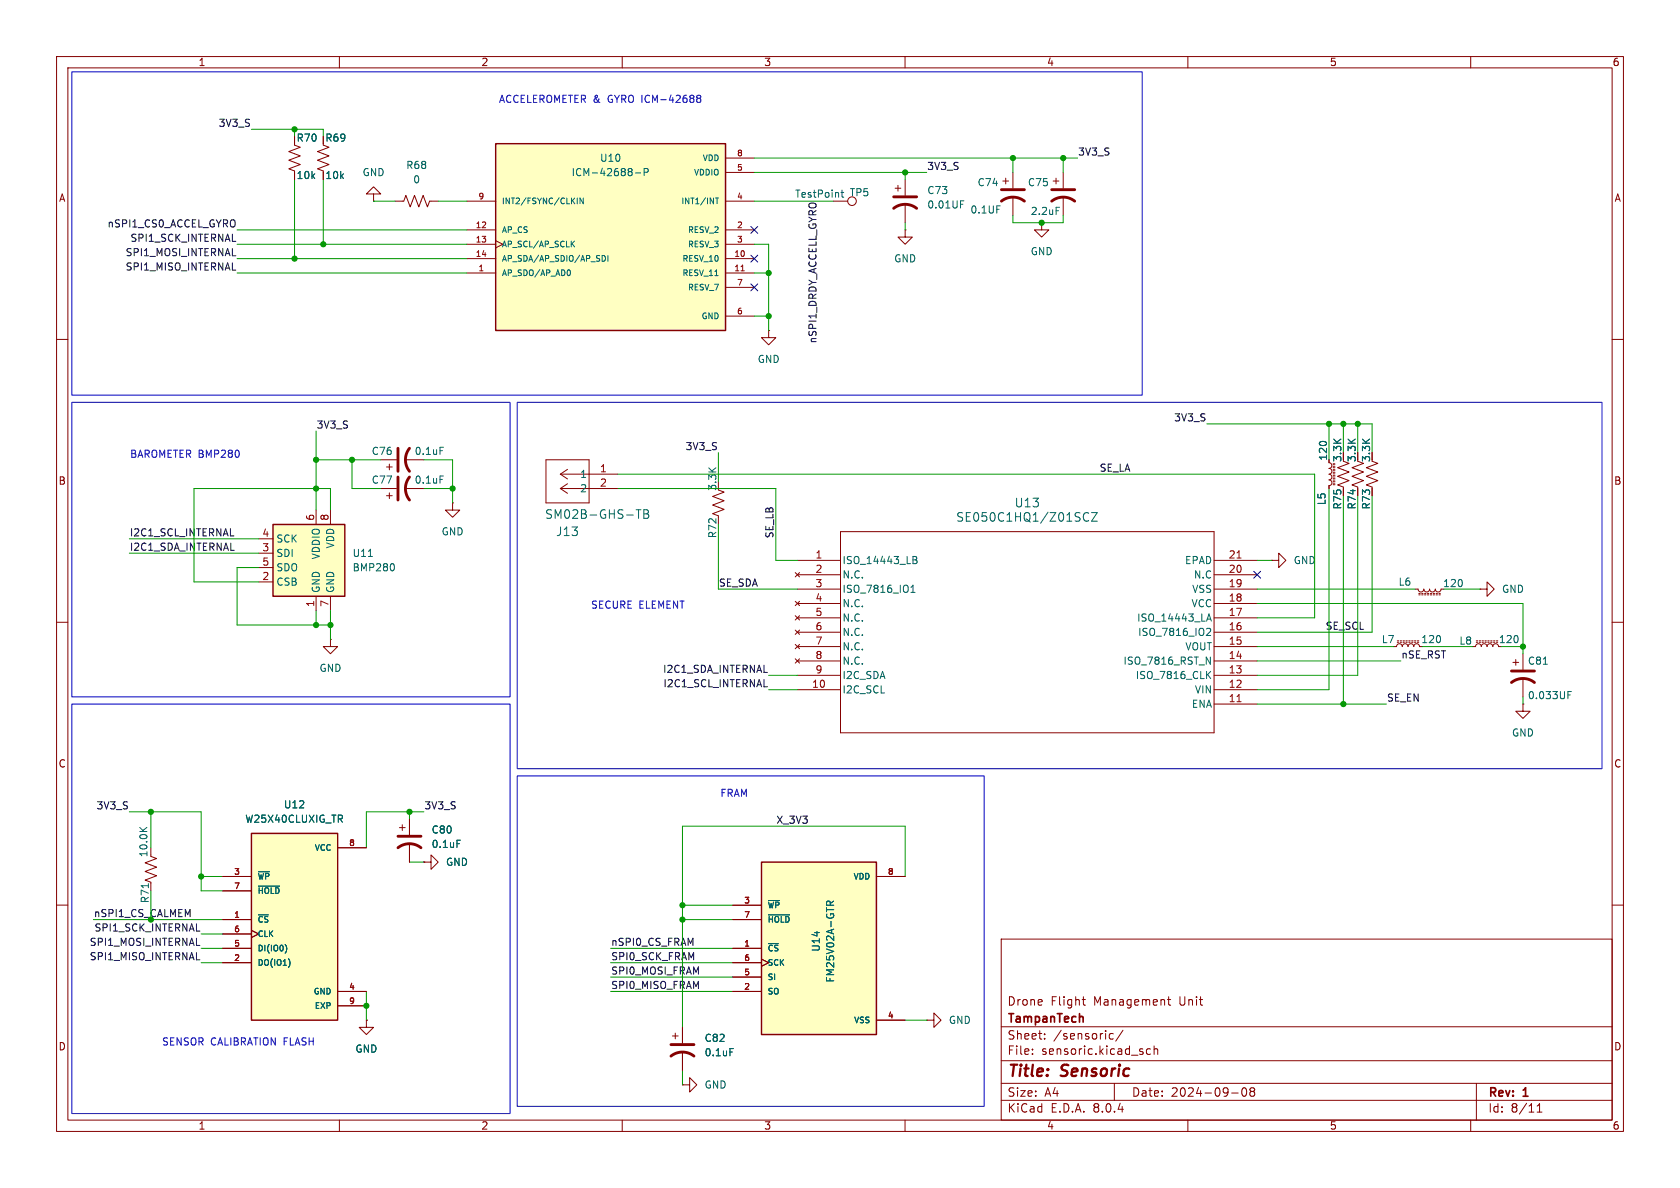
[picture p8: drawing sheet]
<svg xmlns="http://www.w3.org/2000/svg" width="297mm" height="210mm" viewBox="0 0 297 210" stroke-linecap="round" stroke-linejoin="round" font-family="sans-serif">
<g fill="none" stroke="#840000" stroke-width=".18">
<path d="M10 10h277v190h-277zM12 12h273v186h-273zM60 10v2M110 10v2M160 10v2M210 10v2M260 10v2M10 60h2M135.9 58.4v1.3h1.3l-1.3 1.3-1.3-1.3h1.3M135.9 58.4h.1M285 60h2M10 110h2"/>
<path d="M285 110h2M10 160h2M285 160h2M177 166h108v32h-108zM191.3 176.7h.6M191.5 176.2v1.3l.4 .2M206.4 176.7h.6M206.6 176.2v1.3l.4 .2M60 198v2M110 198v2M120.6 191.8h1.3v-1.3l1.3 1.3-1.3 1.2v-1.2M120.6 191.8h.1"/>
<path d="M160 198v2M177 194.5h108M177 191.5h108M177 187.5h108M177 181.5h108M182.5 186.3v.1M182.5 185.5v.1M184.7 183.6v.1M184.7 182.8v.1M196.8 182.8l-.4-.1-.3 .3v.4l.1 .2h.6M197 191.5v3M198.5 182.1l-1.3 2"/>
<path d="M203.4 185.5l-.4-.1-.3 .3v.4l.1 .2h.6M204 185.5l.2-.1 .4 .1 .1 .9M204 184.9v1.5M210 198v2M217.7 193.2h1.2M219.7 192.4l.2-.1a.81 .81 0 0 1 .6 .6 .81 .81 0 0 1-.3 .8l-.2 .1a.81 .81 0 0 1-.3-1.4zM221.2 192.9l-.2-.2 .2-.4 .5 .1 .1 .2-.3 .3M221.2 192.9l-.2 .3v.3l.2 .3 .5-.1 .1-.2-.1-.4-.2-.2M221.2 192.9h.3M260 198v2M261 191.5v6.5M271.7 196.6h.9"/>
<path d="M271.7 195.5l.5-.4v1.5"/>
</g>
<path d="M191.4 179.8l.1 .9" fill="none" stroke="#840000" stroke-width=".3"/>
<path d="M44.4 147.3h15.3v33h-15.3z" fill="#ffffc2"/>
<path d="M44.4 147.3h15.3v33h-15.3z" fill="none" stroke="#840000" stroke-width=".25"/>
<g fill="none" stroke="#840000" stroke-width=".18">
<path d="M57.1 25.7l1.1 .3-2.1 .8 2.1 .8-2.1 .7 2.1 .8-2.1 .7 1 .4M158.2 33.3h1.1M158.7 32.8v1M160 31.8v2.7M160 36.1v3.3M177.3 32h1M177.8 31.5v1M179.1 30.5v2.8M179.1 34.8v3.3M184.1 39.4v1.2h1.3l-1.3 1.3-1.2-1.3h1.2M184.1 39.4h.1M67.3 86.4h2.8"/>
<path d="M67.3 81.3h2.8M68.3 87.6h1M68.3 82.6h1M68.8 82v1.1M68.8 87.1v1M71.6 86.4h3.3M71.6 81.3h3.3M80 88.9v1.3h1.3l-1.3 1.2-1.3-1.2h1.3M80 88.9h.1M96.5 81.3h7.6v7.6h-7.6zM99.1 86.4h10.1M99.1 86.4l1.2 .8"/>
<path d="M99.1 83.8h10.1M99.1 83.8l1.2 .9M100.3 85.5l-1.2 .9M100.3 83l-1.2 .8M127 86.6l1 .4-2 .8 2 .7-2 .8 2 .7-2 .8 1 .4v1.5M267.5 117.1h1M268 116.6v1M269.2 115.6v2.8M269.2 119.9v3.3M26.7 151.4l1 .4-2 .7 2 .8-2 .8 2 .7-2 .8 1 .4v1.5M39.4 154.9h5M39.4 157.5h5"/>
<path d="M59.7 149.9h5.1M70.6 146.3h1M71.1 145.8v1M72.4 144.8v2.8M72.4 149.1v3.3M74.9 152.4h1.3v-1.3l1.3 1.3-1.3 1.3v-1.3M74.9 152.4h.1M39.4 162.6h5M39.4 170.2h5M39.4 167.6h5M39.4 165.1h5M44.4 164.5l1.3 .6-1.3 .6"/>
<path d="M59.7 175.3h5.1M59.7 177.8h5.1M64.8 180.3v1.3h1.2l-1.2 1.3-1.3-1.3h1.3M64.8 180.3h.1"/>
</g>
<g fill="none" stroke="#006464" stroke-width=".18">
<path d="M169.8 36.1h.4M169.8 35.5h.6M77.8 79.1h.6M77.8 84.1h.6M112.4 90.1h.9M112.9 90.1v1.5M113.8 90.1h.5l.3 .2v.2l-.3 .3a.41 .41 0 0 1 .4 .4 .41 .41 0 0 1-.3 .4h-.6zM113.8 90.8h.5M272.8 117.4h.8M277.2 122.9h.4M277.2 122.2h.6M24.7 146.3l.7 .7"/>
<path d="M26 146.3l-.7 .5M26.2 156.2v.7M45.7 154.1h1.9M45.7 156.6h3.7M60.1 144.8l.4 .6M60.5 144.2v.4M80.8 148.5h.6M45.7 161.7h1.7M50.5 167a1.19 1.19 0 0 1 0 1.4M51.2 169.8l.1 .4-.1 .5"/>
</g>
<path d="M158 36.8a3.3 3.3 0 0 1 4.1 0M158 34.8h4.1M177 35.6a3.3 3.3 0 0 1 4.1 0M177 33.5h4.1M70.4 79.2v4.1M72.4 79.2a3.3 3.3 0 0 0 0 4.1M70.4 84.3v4.1M72.4 84.3a3.3 3.3 0 0 0 0 4.1M267.2 118.6h4.1M267.2 120.7a3.3 3.3 0 0 1 4.1 0M70.4 149.9a3.3 3.3 0 0 1 4 0M70.4 147.8h4" fill="none" stroke="#840000" stroke-width=".51"/>
<path d="M87.6 25.4h40.7v33h-40.7z" fill="#ffffc2"/>
<path d="M87.6 25.4h40.7v33h-40.7z" fill="none" stroke="#840000" stroke-width=".25"/>
<g fill="none" stroke="#840000" stroke-width=".18">
<path d="M52.1 25.7l1 .3-2 .8 2 .8-2 .7 2 .8-2 .7 1 .4M66 34.3h1.3l-1.3-1.3-1.2 1.3h1.2v1.3M66 35.6h.1M69.8 35.6h1.6l.4-1.1 .7 2.1 .8-2.1 .7 2.1 .8-2.1 .8 2.1 .3-1h1.6M82.5 35.6h5.1M128.3 35.6h5M128.3 30.5h5M128.3 27.9h5M147.3 35.6h2.6M186.2 32h1M186.7 31.5v1M188 30.5v2.8"/>
<path d="M188 34.8v3.3M82.5 48.3h5.1M82.5 45.7h5.1M82.5 40.6h5.1M82.5 43.2h5.1M87.6 42.5l1.3 .7-1.3 .6M128.3 48.3h5M128.3 45.7h5M128.3 40.6h5M128.3 43.2h5M128.3 55.9h5M128.3 50.8h5"/>
<path d="M160 40.6v1.3h1.3l-1.3 1.3-1.3-1.3h1.3M160 40.6h.1M240 81.5l1 .4-2 .8 2 .7-2 .8 2 .8-2 .7 1 .4v.3M242.6 81.5l1 .4-2 .8 2 .7-2 .8 2 .8-2 .7 1 .4v.3M163.8 180.3h1.3v-1.2l1.3 1.2-1.3 1.3v-1.3M163.8 180.3h.1"/>
<circle cx="150.6" cy="35.6" r=".76"/>
</g>
<g fill="none" stroke="#006464" stroke-width=".18">
<path d="M102.1 35v1M103.1 35v1l-.6-1v1M112.3 30.6h1M113.9 30.5l.6-.1 .1-.2-.1-.3-.6-.1v1.3M126.5 35h.6M126.8 35v1M148.7 34h.5M148.9 33.6v1.1l.3 .2M186.7 36.6h.6M100.6 47.7a.64 .64 0 0 1 0 1M101.1 43.1l.5 .5M101.6 42.6l-.6 .6"/>
<path d="M106.5 45.2a.51 .51 0 0 1 .5 .5 .51 .51 0 0 1-.5 .5M107.5 45.2v1M126.4 48.7h.6"/>
</g>
<path d="M131 47.9h.6" fill="none" stroke="#a90000" stroke-width=".18"/>
<path d="M185.9 35.6a3.3 3.3 0 0 1 4.1 0M185.9 33.5h4.1" fill="none" stroke="#840000" stroke-width=".51"/>
<path d="M134.6 152.4h20.3v30.5h-20.3z" fill="#ffffc2"/>
<path d="M134.6 152.4h20.3v30.5h-20.3z" fill="none" stroke="#840000" stroke-width=".25"/>
<g fill="none" stroke="#840000" stroke-width=".18">
<path d="M234.9 84.8l.4 .2 .2 .3-.2 .4-.4 .2v.5M234.9 82.8l.4 .1 .2 .4-.2 .4-.4 .1 .5 .2v.5l-.2 .2-.3 .1M234.9 81.8l.4 .1 .2 .4-.2 .4-.4 .1M235.7 82.4v.3M235.7 82.9v.3M235.7 83.4v.3M235.7 83.9v.3M235.7 84.5v.2M235.7 85v.2M235.7 85.5v.2M236 82.4v.3M236 82.9v.3"/>
<path d="M236 83.4v.3M236 83.9v.3M236 84.5v.2M236 85v.2M236 85.5v.2M237.5 81.5l1 .4-2 .8 2 .7-2 .8 2 .8-2 .7 1 .4v1.5M246.4 114.3h.5l.1-.4 .4-.1 .4 .1 .1 .4 .1-.3 .3-.2 .4 .1 .2 .4 .2-.4 .5-.1 .2 .2 .1 .3 .2-.4 .4-.1 .3 .2 .2 .3M247 113.5h.3M247 113.3h.3M247.5 113.5h.3M247.5 113.3h.3M248 113.5h.3"/>
<path d="M248 113.3h.3M248.5 113.5h.3M248.5 113.3h.3M249 113.5h.3M249 113.3h.3M249.6 113.5h.2M249.6 113.3h.2M250.1 113.5h.2M250.1 113.3h.2M250.6 113.5h.2M250.6 113.3h.2M260.3 114.3h.6l.1-.4 .4-.1 .3 .1 .2 .4 .1-.3 .3-.2 .4 .1 .2 .4 .2-.4 .5-.1 .2 .2 .1 .3 .2-.4 .4-.1 .3 .2 .1 .3"/>
<path d="M261 113.5h.2M261 113.3h.2M261.5 113.5h.2M261.5 113.3h.2M262 113.5h.3M262 113.3h.3M262.5 113.5h.3M262.5 113.3h.3M263 113.5h.3M263 113.3h.3M263.5 113.5h.3M263.5 113.3h.3"/>
<path d="M264 113.5h.3M264 113.3h.3M154.9 154.9h5.1M129.5 167.6h5.1M129.5 175.3h5.1M129.5 160h5.1M129.5 172.7h5.1M129.5 170.2h5.1M129.5 162.6h5.1M134.6 169.5l1.3 .7-1.3 .6M118.9 183.1h1M119.4 182.6v1"/>
<path d="M120.6 181.6v2.8M120.6 185.9v3.3M154.9 180.3h5.1"/>
</g>
<path d="M135.8 159.2h2M147.4 159.3l-.6 .4M135.8 166.8h1.8M135.8 161.7h3.8M146.8 160l-.1-.6-.2-.1-.3 .1-.1 .6h1.3M129 185.4h.7" fill="none" stroke="#006464" stroke-width=".18"/>
<path d="M118.6 186.7a3.3 3.3 0 0 1 4.1 0M118.6 184.7h4.1" fill="none" stroke="#840000" stroke-width=".51"/>
<path d="M48.3 92.7h12.7v12.7h-12.7z" fill="#ffffc2"/>
<path d="M48.3 92.7h12.7v12.7h-12.7z" fill="none" stroke="#840000" stroke-width=".25"/>
<g fill="none" stroke="#840000" stroke-width=".18">
<path d="M45.7 97.8h2.6M45.7 95.3h2.6M55.9 90.2v2.5M58.4 90.2v2.5M141 99.1h7.6M148.6 94h66v35.5h-66zM214.6 99.1h7.6M224.8 99.1h1.3v-1.3l1.2 1.3-1.2 1.2v-1.2M224.8 99.1h.1M234.9 85.9v.5M237.5 86.4v1.2M45.7 102.9h2.6"/>
<path d="M45.7 100.3h2.6M55.9 105.4v2.6M58.4 113v1.3h1.3l-1.3 1.3-1.3-1.3h1.3M58.4 113h.1M58.4 105.4v2.6M140.6 101.2l.8 .8M140.6 106.3l.8 .8M140.6 108.8l.8 .8M140.6 111.4l.8 .7M140.6 113.9l.8 .8M140.6 116.5l.8 .7M141 104.1h7.6"/>
<path d="M141 119.4h7.6M141 116.8h7.6M141 114.3h7.6M141 111.8h7.6M141 109.2h7.6M141 106.7h7.6M141 101.6h7.6M141.4 101.2l-.8 .8M141.4 106.3l-.8 .8M141.4 108.8l-.8 .8M141.4 111.4l-.8 .7M141.4 113.9l-.8 .8"/>
<path d="M141.4 116.5l-.8 .7M214.6 104.1h7.6M214.6 119.4h7.6M214.6 116.8h7.6M214.6 114.3h7.6M214.6 111.8h7.6M214.6 109.2h7.6M214.6 106.7h7.6M214.6 101.6h7.6M250.2 104.1h.5l.1 .4 .4 .1 .4-.1 .1-.4 .1 .4 .3 .1 .5-.1 .1-.4 .1 .3 .3 .2h.4l.2-.5 .2 .4 .4 .1 .3-.1 .2-.4M250.8 104.9h.3M250.8 105.2h.3"/>
<path d="M251.3 104.9h.3M251.3 105.2h.3M251.8 104.9h.3M251.8 105.2h.3M252.3 104.9h.3M252.3 105.2h.3M252.9 104.9h.2M252.9 105.2h.2M253.4 104.9h.2M253.4 105.2h.2M253.9 104.9h.2M253.9 105.2h.2"/>
<path d="M254.4 104.9h.2M254.4 105.2h.2M261.6 104.1h1.3v-1.2l1.3 1.2-1.3 1.3v-1.3M261.6 104.1h.1M141 121.9h7.6M214.6 121.9h7.6M214.6 124.5h7.6M269.2 124.5v1.2h1.3l-1.3 1.3-1.2-1.3h1.2M269.2 124.5h.1M39.4 154.9h5M39.4 157.5h5M59.7 149.9h5.1"/>
<path d="M72.4 144.8v2.8M72.4 149.1v3.3M74.9 152.4h.1M154.9 154.9h5.1M39.4 167.6h5M39.4 170.2h5M39.4 162.6h5M39.4 165.1h5M44.4 164.5l1.3 .6-1.3 .6M59.7 175.3h5.1M59.7 177.8h5.1M129.5 167.6h5.1"/>
<path d="M129.5 175.3h5.1M129.5 160h5.1M129.5 172.7h5.1M129.5 170.2h5.1M129.5 162.6h5.1M134.6 169.5l1.3 .7-1.3 .6M64.8 180.3h.1M120.6 181.6v2.8M120.6 185.9v3.3M154.9 180.3h5.1"/>
</g>
<g fill="none" stroke="#006464" stroke-width=".18">
<path d="M65.1 98.4h.7M69.5 99.7l.2 .4-.2 .7M161.4 98.4l.6 .1 .1 .2-.3 .3M161.4 99h.4M161.8 99l.3 .2v.3l-.7 .1M191.5 91.5a.57 .57 0 0 0 .3 .6 .57 .57 0 0 0 .7-.1M192.5 90.8l-.1-.1a.59 .59 0 0 0-.6 0 .59 .59 0 0 0-.3 .6M193 90.6h1l-1 1.5h1M161 104.7h.8M161 103.8l.4-.4v1.3M213.2 116.1l.8 1.3v-1.3M213.3 109.8l.4-1.3 .5 1.3"/>
<path d="M213.4 111.1h.4l.2 .3-.8 .9h.8M213.4 109.4h.6M213.5 119.2l.5 .8M214 118.7l-.7 .7M45.7 154.1h1.9M45.7 156.6h3.7M60.1 144.8l.4 .6M60.5 144.2v.4M80.8 148.5h.6M135.8 159.2h2M147.4 159.3l-.6 .4M45.7 161.7h1.7"/>
<path d="M50.5 167a1.19 1.19 0 0 1 0 1.4M51.2 169.8l.1 .4-.1 .5M135.8 166.8h1.8M135.8 161.7h3.8M146.8 160l-.1-.6-.2-.1-.3 .1-.1 .6h1.3M129 185.4h.7"/>
</g>
<path d="M218.7 98.6h.7M218.7 124h.7" fill="none" stroke="#a90000" stroke-width=".18"/>
<path d="M40.7 94.7h.6M135.1 121.4h.6" fill="none" stroke="#0f0f0f" stroke-width=".18"/>
<path d="M12.7 12.7h189.2v57.2h-189.2zM123.4 17.4l-.2-.3 .2-.3 .4 .1 .1 .2-.3 .3M123.4 17.4l-.2 .2v.4l.2 .1h.2l.3-.2v-.3l-.3-.2M123.4 17.4h.2M12.7 71.1h77.5v52.1h-77.5zM91.4 71.1h191.8v64.8h-191.8zM12.7 124.5h77.5v72.4h-77.5zM91.4 137.2h82.6v58.4h-82.6z" fill="none" stroke="#0000c2" stroke-width=".18"/>
<g fill="none" stroke="#009600" stroke-width=".18">
<path d="M44.4 22.9h12.7v1.2M52.1 22.9v1.2M52.1 31.8v13.9M57.1 31.8v11.4M66 35.6h3.8M77.5 35.6h5M133.3 35.6h14M133.3 27.9h57.2M133.3 30.5h30.5M160 30.5v1.3M160 39.4v1.2M179.1 38.1v1.3h8.9v-1.3"/>
<path d="M179.1 27.9v2.6M188 27.9v2.6M41.9 48.3h40.6M41.9 45.7h40.6M41.9 43.2h40.6M41.9 40.6h40.6M133.3 48.3h2.6M133.3 43.2h2.6v15.2M133.3 55.9h2.6M55.9 76.2v14M213.4 74.9h29.2v5.1M234.9 74.9v6.4"/>
<path d="M237.5 74.9v5.1M240 74.9v5.1M22.9 95.3h22.8M22.9 97.8h22.8M55.9 81.3h11.4M58.4 90.2v-3.8h-24.1v16.5h11.4M62.2 81.3v5.1h5.1M74.9 81.3h5.1v7.6M74.9 86.4h5.1M109.2 83.8h123.2v25.4h-10.2M109.2 86.4h28v12.7h3.8M127 92.7v11.4h14"/>
<path d="M127 80v5.1M222.2 99.1h2.6M234.9 86.4v35.5h-12.7M237.5 87.6v36.9M240 87.6v31.8h-17.8M242.6 87.6v24.2h-20.4M45.7 100.3h-3.8v10.2h16.5M55.9 108v2.5M58.4 108v5M135.9 119.4h5.1M222.2 116.8h25.4M222.2 104.1h28"/>
<path d="M222.2 114.3h24.2M222.2 106.7h47v8.9M251.5 114.3h8.8M255.3 104.1h6.3M265.4 114.3h3.8M135.9 121.9h5.1M222.2 124.5h22.9M269.2 123.2v1.3M22.9 143.5h12.7v14h3.8M26.7 143.5v6.4M26.7 157.5v5.1M35.6 154.9h3.8"/>
<path d="M72.4 152.4h2.5M72.4 143.5v1.3M74.9 143.5h-10.1v6.4M160 154.9v-8.8h-39.4v35.5M16.5 162.6h22.9M35.6 165.1h3.8M35.6 167.6h3.8M35.6 170.2h3.8M64.8 175.3v5M107.9 167.6h21.6M107.9 170.2h21.6M107.9 172.7h21.6"/>
<path d="M107.9 175.3h21.6M120.6 162.6h8.9M120.6 160h8.9M120.6 189.2v2.6M160 180.3h3.8"/>
</g>
<path d="M132.7 50.2l1.3 1.2M132.7 40l1.3 1.2M132.7 45.1l1.3 1.2M134 50.2l-1.3 1.2M134 40l-1.3 1.2M134 45.1l-1.3 1.2M221.6 101l1.3 1.2M222.9 101l-1.3 1.2" fill="none" stroke="#000084" stroke-width=".18"/>
<g fill="#009600" stroke="#009600" stroke-width=".18">
<circle cx="120.6" cy="162.6" r=".46"/>
<circle cx="72.4" cy="143.5" r=".46"/>
<circle cx="120.6" cy="160" r=".46"/>
<circle cx="179.1" cy="27.9" r=".46"/>
<circle cx="160" cy="30.5" r=".46"/>
<circle cx="188" cy="27.9" r=".46"/>
<circle cx="184.1" cy="39.4" r=".46"/>
<circle cx="135.9" cy="55.9" r=".46"/>
<circle cx="58.4" cy="110.5" r=".46"/>
<circle cx="55.9" cy="110.5" r=".46"/>
<circle cx="80" cy="86.4" r=".46"/>
<circle cx="62.2" cy="81.3" r=".46"/>
<circle cx="55.9" cy="86.4" r=".46"/>
<circle cx="234.9" cy="74.9" r=".46"/>
<circle cx="240" cy="74.9" r=".46"/>
<circle cx="237.5" cy="74.9" r=".46"/>
<circle cx="269.2" cy="114.3" r=".46"/>
<circle cx="237.5" cy="124.5" r=".46"/>
<circle cx="55.9" cy="81.3" r=".46"/>
<circle cx="52.1" cy="45.7" r=".46"/>
<circle cx="57.1" cy="43.2" r=".46"/>
<circle cx="52.1" cy="22.9" r=".46"/>
<circle cx="26.7" cy="143.5" r=".46"/>
<circle cx="35.6" cy="154.9" r=".46"/>
<circle cx="64.8" cy="177.8" r=".46"/>
<circle cx="135.9" cy="48.3" r=".46"/>
</g>
<g font-size="2.8" fill="#840000">
<text x="178" y="190.9">Title:</text>
<text x="187.7" y="190.9">Sensoric</text>
</g>
<g font-size="2.1" fill="#006464">
<text x="179.3" y="89.9">U13</text>
<text x="96.3" y="91.9">SM02B-GHS-TB</text>
<text x="98.2" y="95">J13</text>
<text x="168.9" y="92.4">SE050C1HQ1/Z01SCZ</text>
</g>
<g font-size="2.1" fill="#840000">
<text x="178" y="178">Drone</text>
<text x="185.7" y="178">Flight</text>
<text x="193.4" y="178">Management</text>
<text x="208.6" y="178">Unit</text>
<text x="178" y="184">Sheet:</text>
<text x="178" y="181.2">TampanTech</text>
<text x="186.2" y="184">/sensoric/</text>
<text x="178" y="186.7">File:</text>
<text x="184.1" y="186.7">sensoric.kicad_sch</text>
<text x="178" y="196.9">KiCad</text>
<text x="178" y="194.1">Size:</text>
<text x="184.7" y="194.1">A4</text>
<text x="185.7" y="196.9">E.D.A.</text>
<text x="193.3" y="196.9">8.0.4</text>
<text x="200" y="194.1">Date:</text>
<text x="207" y="194.1">2024-09-08</text>
<text x="263" y="194.3">Rev:</text>
<text x="263" y="196.9">Id:</text>
<text x="267.1" y="196.9">8/11</text>
<text x="269.4" y="194.3">1</text>
</g>
<g font-size="1.8" fill="#840000">
<text x="35" y="11.9">1</text>
<text x="85" y="11.9">2</text>
<text x="135" y="11.9">3</text>
<text x="185" y="11.9">4</text>
<text x="235" y="11.9">5</text>
<text x="285" y="11.9">6</text>
<text x="52.3" y="25.2">R70</text>
<text x="57.4" y="25.2">R69</text>
<text x="10.3" y="35.9">A</text>
<text x="52.3" y="31.9">10k</text>
<text x="57.4" y="31.9">10k</text>
<text x="285.3" y="35.9">A</text>
<text x="234.8" y="81.5" transform="rotate(-90 234.8 81.5)">120</text>
<text x="237.3" y="81.8" transform="rotate(-90 237.3 81.8)">3.3K</text>
<text x="239.9" y="81.8" transform="rotate(-90 239.9 81.8)">3.3K</text>
<text x="242.4" y="81.8" transform="rotate(-90 242.4 81.8)">3.3K</text>
<text x="10.3" y="85.9">B</text>
<text x="285.3" y="85.9">B</text>
<text x="239.9" y="90.2" transform="rotate(-90 239.9 90.2)">R74</text>
<text x="242.4" y="90.2" transform="rotate(-90 242.4 90.2)">R73</text>
<text x="10.3" y="135.9">C</text>
<text x="285.3" y="135.9">C</text>
<text x="10.3" y="185.9">D</text>
<text x="285.3" y="185.9">D</text>
<text x="35" y="199.9">1</text>
<text x="85" y="199.9">2</text>
<text x="135" y="199.9">3</text>
<text x="185" y="199.9">4</text>
<text x="235" y="199.9">5</text>
<text x="285" y="199.9">6</text>
</g>
<g font-size="1.8" fill="#0f0f0f">
<text x="38.6" y="22.5">3V3_S</text>
<text x="190.5" y="27.6">3V3_S</text>
<text x="163.8" y="30.1">3V3_S</text>
<text x="18.9" y="40.3">nSPI1_CS0_ACCEL_GYRO</text>
<text x="22.1" y="45.4">SPI1_MOSI_INTERNAL</text>
<text x="22.1" y="47.9">SPI1_MISO_INTERNAL</text>
<text x="23" y="42.8">SPI1_SCK_INTERNAL</text>
<text x="144.4" y="60.8" transform="rotate(-90 144.4 60.8)">nSPI1_DRDY_ACCELL_GYRO</text>
<text x="55.9" y="75.9">3V3_S</text>
<text x="207.5" y="74.6">3V3_S</text>
<text x="121.1" y="79.7">3V3_S</text>
<text x="194.3" y="83.5">SE_LA</text>
<text x="22.9" y="94.9">I2C1_SCL_INTERNAL</text>
<text x="136.8" y="95.3" transform="rotate(-90 136.8 95.3)">SE_LB</text>
<text x="22.9" y="97.4">I2C1_SDA_INTERNAL</text>
<text x="127" y="103.8">SE_SDA</text>
<text x="234.3" y="111.4">SE_SCL</text>
<text x="117.1" y="119">I2C1_SDA_INTERNAL</text>
<text x="247.6" y="116.5">nSE_RST</text>
<text x="117.2" y="121.6">I2C1_SCL_INTERNAL</text>
<text x="245.1" y="124.1">SE_EN</text>
<text x="17" y="143.2">3V3_S</text>
<text x="74.9" y="143.2">3V3_S</text>
<text x="137.2" y="145.7">X_3V3</text>
<text x="15.8" y="167.3">SPI1_MOSI_INTERNAL</text>
<text x="16.6" y="164.8">SPI1_SCK_INTERNAL</text>
<text x="107.9" y="167.3">nSPI0_CS_FRAM</text>
<text x="15.8" y="169.8">SPI1_MISO_INTERNAL</text>
<text x="107.9" y="172.4">SPI0_MOSI_FRAM</text>
<text x="107.9" y="169.8">SPI0_SCK_FRAM</text>
<text x="107.9" y="174.9">SPI0_MISO_FRAM</text>
</g>
<g font-size="1.8" fill="#0000c2">
<text x="88.1" y="18.4">ACCELEROMETER &amp;</text>
<text x="107.6" y="18.4">GYRO ICM-42688</text>
<text x="22.9" y="81.1">BAROMETER BMP280</text>
<text x="104.4" y="107.8">SECURE ELEMENT</text>
<text x="127.2" y="141.1">FRAM</text>
<text x="28.5" y="185">SENSOR CALIBRATION FLASH</text>
</g>
<g font-size="1.8" fill="#006464">
<text x="106" y="28.8">U10</text>
<text x="64" y="31.3">GND</text>
<text x="71.7" y="30.1">R68</text>
<text x="73" y="32.6">0</text>
<text x="101" y="31.3">ICM-42688-P</text>
<text x="140.5" y="35.2">TestPoint</text>
<text x="150.1" y="34.9">TP5</text>
<text x="163.8" y="34.5">C73</text>
<text x="172.7" y="33.1">C74</text>
<text x="181.6" y="33.1">C75</text>
<text x="163.8" y="37.1">0.01UF</text>
<text x="171.5" y="37.9">0.1UF</text>
<text x="182.1" y="38.2">2.2uF</text>
<text x="158" y="46.6">GND</text>
<text x="182.1" y="45.3">GND</text>
<text x="133.9" y="64.4">GND</text>
<text x="65.6" y="80.6">C76</text>
<text x="73.2" y="80.6">0.1uF</text>
<text x="65.6" y="85.7">C77</text>
<text x="73.2" y="85.7">0.1uF</text>
<text x="102.5" y="84.7">1</text>
<text x="102.5" y="87.2">2</text>
<text x="126.8" y="86.9" transform="rotate(-90 126.8 86.9)">3.3K</text>
<text x="234.5" y="89.4" transform="rotate(-90 234.5 89.4)">L5</text>
<text x="78" y="94.8">GND</text>
<text x="126.8" y="95.2" transform="rotate(-90 126.8 95.2)">R72</text>
<text x="237.3" y="90.2" transform="rotate(-90 237.3 90.2)">R75</text>
<text x="48.8" y="98.7">SDI</text>
<text x="48.8" y="96.1">SCK</text>
<text x="48.8" y="101.2">SDO</text>
<text x="56.7" y="99" transform="rotate(-90 56.7 99)">VDDIO</text>
<text x="59.3" y="97" transform="rotate(-90 59.3 97)">VDD</text>
<text x="62.2" y="98.7">U11</text>
<text x="62.2" y="101.2">BMP280</text>
<text x="148.8" y="99.9">ISO_14443_LB</text>
<text x="209.4" y="99.9">EPAD</text>
<text x="228.6" y="99.9">GND</text>
<text x="48.8" y="103.7">CSB</text>
<text x="56.7" y="104.9" transform="rotate(-90 56.7 104.9)">GND</text>
<text x="59.3" y="104.9" transform="rotate(-90 59.3 104.9)">GND</text>
<text x="148.8" y="102.5">N.C.</text>
<text x="148.8" y="105">ISO_7816_IO1</text>
<text x="148.8" y="107.5">N.C.</text>
<text x="210.5" y="107.5">VCC</text>
<text x="210.7" y="105">VSS</text>
<text x="211" y="102.5">N.C</text>
<text x="247.2" y="103.7">L6</text>
<text x="255" y="104">120</text>
<text x="265.4" y="105">GND</text>
<text x="148.8" y="110.1">N.C.</text>
<text x="148.8" y="112.6">N.C.</text>
<text x="200.9" y="110.1">ISO_14443_LA</text>
<text x="201.1" y="112.6">ISO_7816_IO2</text>
<text x="244.2" y="113.9">L7</text>
<text x="251.2" y="113.9">120</text>
<text x="264.9" y="113.9">120</text>
<text x="56.4" y="119">GND</text>
<text x="148.8" y="115.2">N.C.</text>
<text x="148.8" y="117.7">N.C.</text>
<text x="198.5" y="117.7">ISO_7816_RST_N</text>
<text x="209.5" y="115.2">VOUT</text>
<text x="257.9" y="114.1">L8</text>
<text x="270" y="117.7">C81</text>
<text x="148.8" y="122.8">I2C_SCL</text>
<text x="148.8" y="120.2">I2C_SDA</text>
<text x="200.7" y="120.2">ISO_7816_CLK</text>
<text x="210.6" y="125.3">ENA</text>
<text x="211.1" y="122.8">VIN</text>
<text x="270" y="123.8">0.033UF</text>
<text x="267.2" y="130.4">GND</text>
<text x="50.1" y="143.1">U12</text>
<text x="43.3" y="145.6">W25X40CLUXIG_TR</text>
<text x="76.2" y="147.5">C80</text>
<text x="26.3" y="151.6" transform="rotate(-90 26.3 151.6)">10.0K</text>
<text x="76.2" y="150.1">0.1uF</text>
<text x="78.7" y="153.3">GND</text>
<text x="26.5" y="159.8" transform="rotate(-90 26.5 159.8)">R71</text>
<text x="145.1" y="168.3" transform="rotate(-90 145.1 168.3)">U14</text>
<text x="147.7" y="173.8" transform="rotate(-90 147.7 173.8)">FM25V02A-GTR</text>
<text x="124.5" y="184.4">C82</text>
<text x="167.6" y="181.2">GND</text>
<text x="62.7" y="186.3">GND</text>
<text x="124.5" y="186.9">0.1uF</text>
<text x="124.5" y="192.6">GND</text>
</g>
<g font-size="1.8" fill="#a90000">
<text x="106" y="83.6">1</text>
<text x="106" y="86.1">2</text>
<text x="46.3" y="95">4</text>
<text x="55.6" y="92.1" transform="rotate(-90 55.6 92.1)">6</text>
<text x="58.2" y="92.1" transform="rotate(-90 58.2 92.1)">8</text>
<text x="46.3" y="97.5">3</text>
<text x="46.3" y="100.1">5</text>
<text x="144.1" y="98.8">1</text>
<text x="144.1" y="101.3">2</text>
<text x="217.1" y="101.3">20</text>
<text x="217.1" y="98.8">21</text>
<text x="46.3" y="102.6">2</text>
<text x="55.6" y="107.4" transform="rotate(-90 55.6 107.4)">1</text>
<text x="58.2" y="107.4" transform="rotate(-90 58.2 107.4)">7</text>
<text x="144.1" y="103.9">3</text>
<text x="144.1" y="106.4">4</text>
<text x="217.1" y="106.4">18</text>
<text x="217.1" y="103.9">19</text>
<text x="144.1" y="109">5</text>
<text x="144.1" y="111.5">6</text>
<text x="217.1" y="111.5">16</text>
<text x="217.1" y="109">17</text>
<text x="144.1" y="114">7</text>
<text x="144.1" y="116.6">8</text>
<text x="144.1" y="119.1">9</text>
<text x="217.1" y="119.1">13</text>
<text x="217.1" y="116.6">14</text>
<text x="217.1" y="114">15</text>
<text x="143.5" y="121.7">10</text>
<text x="217.1" y="124.2">11</text>
<text x="217.1" y="121.7">12</text>
</g>
<text font-size="1.8" fill="#009600" x="16.5" y="162.2">nSPI1_CS_CALMEM</text>
<g font-size="1.4" fill="#006464">
<text x="124.1" y="28.7">VDD</text>
<text x="122.5" y="31.2">VDDIO</text>
<text x="88.6" y="41.4">AP_CS</text>
<text x="88.6" y="36.3">INT2/FSYNC/CLKIN</text>
<text x="120.3" y="36.3">INT1/INT</text>
<text x="121.5" y="41.4">RESV_2</text>
<text x="88.6" y="43.9">AP_SCL/AP_SCLK</text>
<text x="88.6" y="46.5">AP_SDA/AP_SDIO/AP_SDI</text>
<text x="120.5" y="46.5">RESV_10</text>
<text x="121.5" y="43.9">RESV_3</text>
<text x="88.6" y="49">AP_SDO/AP_AD0</text>
<text x="120.5" y="49">RESV_11</text>
<text x="121.5" y="51.5">RESV_7</text>
<text x="123.9" y="56.6">GND</text>
<text x="45.5" y="155.7">~{WP}</text>
<text x="55.5" y="150.6">VCC</text>
<text x="150.8" y="155.7">VDD</text>
<text x="45.5" y="158.2">~{HOLD}</text>
<text x="135.6" y="160.8">~{WP}</text>
<text x="45.5" y="163.3">~{CS}</text>
<text x="45.5" y="165.8">CLK</text>
<text x="135.6" y="163.3">~{HOLD}</text>
<text x="45.5" y="170.9">DO(IO1)</text>
<text x="45.5" y="168.4">DI(IO0)</text>
<text x="135.6" y="168.4">~{CS}</text>
<text x="135.6" y="173.5">SI</text>
<text x="135.6" y="170.9">SCK</text>
<text x="55.3" y="176">GND</text>
<text x="55.5" y="178.5">EXP</text>
<text x="135.6" y="176">SO</text>
<text x="150.9" y="181.1">VSS</text>
</g>
<g font-size="1.4" fill="#a90000">
<text x="130.2" y="27.7">8</text>
<text x="84.5" y="35.3">9</text>
<text x="130.2" y="35.3">4</text>
<text x="130.2" y="30.2">5</text>
<text x="84" y="40.4">12</text>
<text x="130.2" y="40.4">2</text>
<text x="84" y="42.9">13</text>
<text x="84" y="45.5">14</text>
<text x="129.7" y="45.5">10</text>
<text x="130.2" y="42.9">3</text>
<text x="84.5" y="48">1</text>
<text x="129.7" y="48">11</text>
<text x="130.2" y="50.5">7</text>
<text x="130.2" y="55.6">6</text>
<text x="61.6" y="149.6">8</text>
<text x="41.3" y="154.7">3</text>
<text x="156.9" y="154.7">8</text>
<text x="41.3" y="157.2">7</text>
<text x="131.5" y="159.8">3</text>
<text x="41.3" y="162.3">1</text>
<text x="41.3" y="167.4">5</text>
<text x="41.3" y="164.8">6</text>
<text x="131.5" y="167.4">1</text>
<text x="131.5" y="162.3">7</text>
<text x="41.3" y="169.9">2</text>
<text x="131.5" y="172.5">5</text>
<text x="131.5" y="169.9">6</text>
<text x="61.6" y="175">4</text>
<text x="61.6" y="177.5">9</text>
<text x="131.5" y="175">2</text>
<text x="156.9" y="180.1">4</text>
</g>
</svg>
